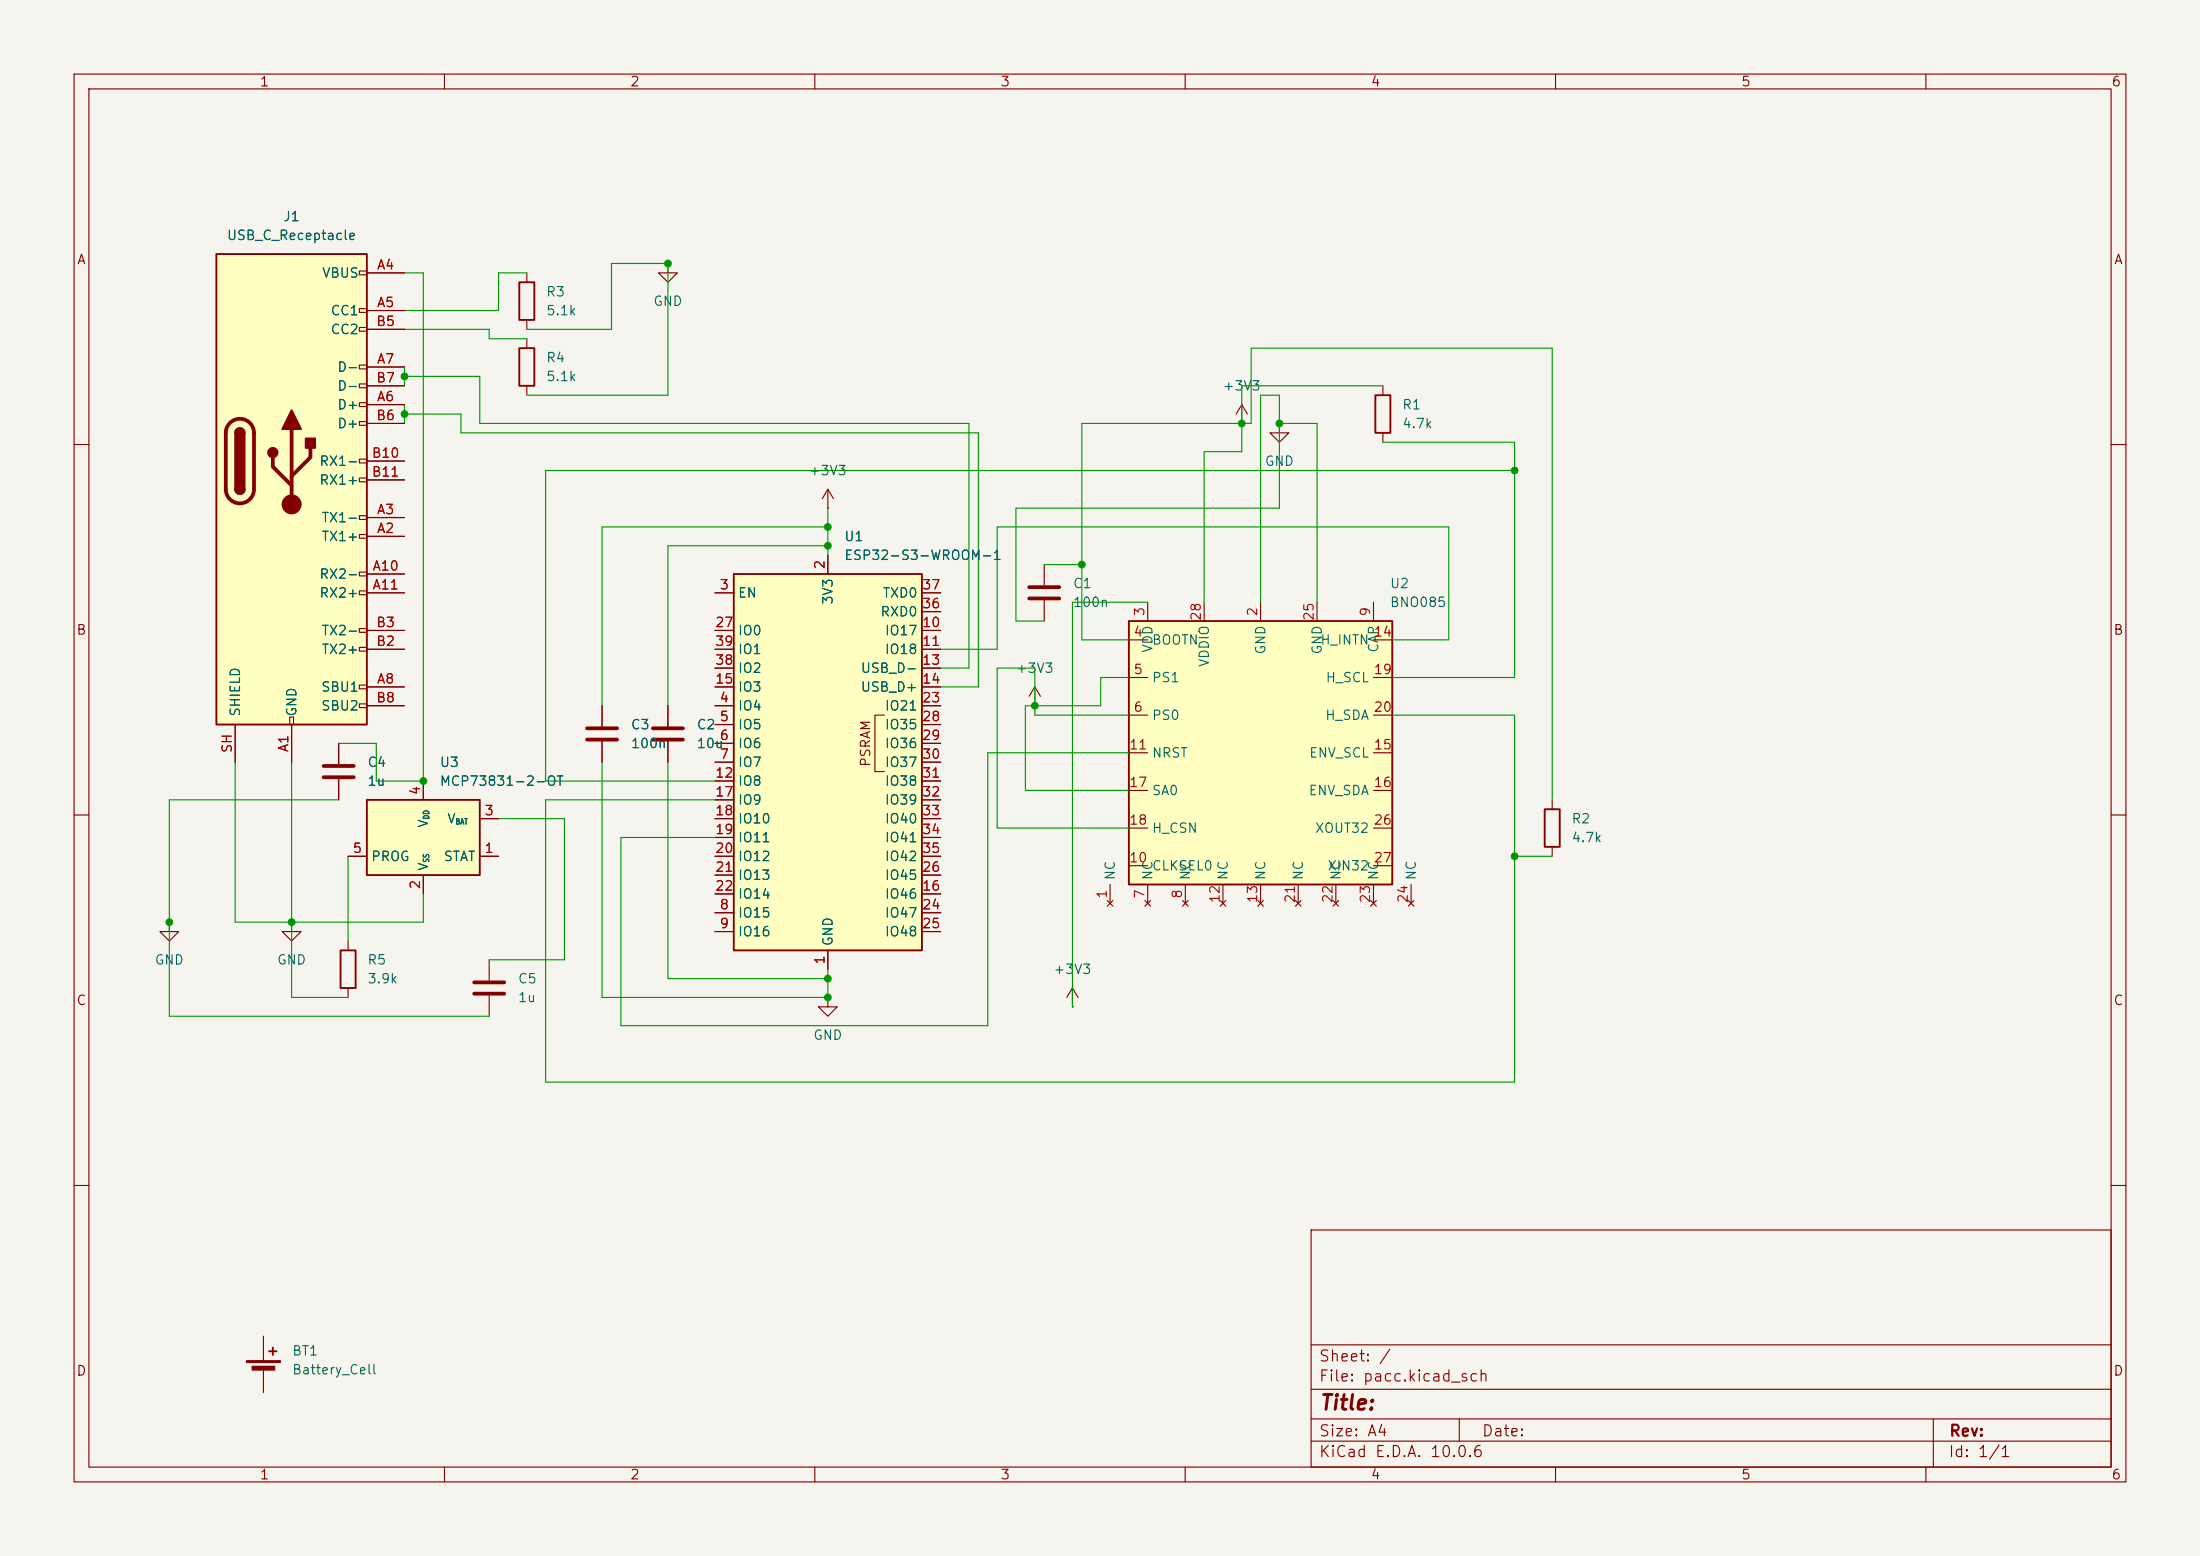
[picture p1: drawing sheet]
<svg xmlns="http://www.w3.org/2000/svg" width="297mm" height="210mm" viewBox="0 0 297 210" stroke-linecap="round" stroke-linejoin="round" font-family="sans-serif">
<path d="M0 0h297v210h-297z" fill="#f5f4ef" stroke="#f5f4ef" stroke-width=".14"/>
<g fill="none" stroke="#840000" stroke-width=".15">
<path d="M10 10h277v190h-277zM12 12h273v186h-273zM60 10v2M110 10v2M160 10v2M210 10v2M260 10v2M10 60h2M285 60h2M10 110h2M285 110h2M66 129.5v2.8"/>
<path d="M66 134.4v2.8M10 160h2M177 166h108v32h-108zM285 160h2M60 198v2M110 198v2M160 198v2M177 194.5h108M177 191.5h108M177 187.5h108M177 181.5h108M197 191.5v3"/>
<path d="M210 198v2M260 198v2M261 191.5v6.5"/>
</g>
<path d="M64 132.6h4.1M64 134.1h4.1" fill="none" stroke="#840000" stroke-width=".51"/>
<path d="M152.4 83.8h35.6v35.6h-35.6z" fill="#ffffc2"/>
<path d="M152.4 83.8h35.6v35.6h-35.6zM46 128.3h2v5.1h-2zM36.3 182.4h1M36.8 181.9v1" fill="none" stroke="#840000" stroke-width=".25"/>
<g fill="none" stroke="#840000" stroke-width=".15">
<path d="M90.2 35.6v1.2h1.2l-1.2 1.3-1.3-1.3h1.3M90.2 35.6h.1M81.3 95.3v2.7M90.2 95.3v2.7M139.7 95.3h.1M139.7 92.7l-.8 1.3M139.7 92.7l.8 1.3M139.7 92.7v2.6M152.4 86.4h2.5M152.4 91.4h2.5M152.4 96.5h2.5M154.9 81.3v2.5"/>
<path d="M162.6 81.3v2.5M170.2 81.3v2.5M177.8 81.3v2.5M185.4 86.4h2.6M185.4 91.4h2.6M185.4 96.5h2.6M185.4 81.3v2.5M81.3 100.1v2.8M90.2 100.1v2.8M149.9 119.4v2.5M152.4 116.8h2.5M152.4 101.6h2.5"/>
<path d="M152.4 106.7h2.5M152.4 111.8h2.5M154.9 119.4v2.5M160 119.4v2.5M165.1 119.4v2.5M170.2 119.4v2.5M175.3 119.4v2.5M180.3 119.4v2.5M185.4 119.4v2.5M185.4 116.8h2.6M185.4 101.6h2.6M185.4 106.7h2.6"/>
<path d="M185.4 111.8h2.6M190.5 119.4v2.5M47 127v1.3M47 133.4v1.2M149.5 121.5l.7 .8M150.2 121.5l-.7 .8M154.6 121.5l.7 .8M155.3 121.5l-.7 .8M159.6 121.5l.8 .8M160.4 121.5l-.8 .8M164.7 121.5l.8 .8M165.5 121.5l-.8 .8"/>
<path d="M169.8 121.5l.8 .8M170.6 121.5l-.8 .8M174.9 121.5l.7 .8M175.6 121.5l-.7 .8M180 121.5l.7 .8M180.7 121.5l-.7 .8M185 121.5l.8 .8M185.8 121.5l-.8 .8M190.1 121.5l.8 .8M190.9 121.5l-.8 .8M35.6 180.3v3.3M35.6 184.7v3.3"/>
</g>
<g fill="#840000" stroke="#840000" stroke-width=".15">
<path d="M33.3 183.6h4.5v.3h-4.5z"/>
<path d="M34 184.4h3.1v.5h-3.1z"/>
</g>
<path d="M79.2 98.3h4.1M79.2 99.8h4.1M88.1 98.3h4.1M88.1 99.8h4.1" fill="none" stroke="#840000" stroke-width=".51"/>
<path d="M29.2 34.3h20.3v63.5h-20.3z" fill="#ffffc2"/>
<g fill="none" stroke="#840000" stroke-width=".15">
<path d="M48.5 36.6h1v.5h-1zM49.5 36.8h5.1M71.1 36.8v1.3M48.5 41.7h1v.5h-1zM48.5 44.2h1v.5h-1zM48.5 49.3h1v.5h-1zM48.5 51.8h1v.5h-1zM48.5 54.4h1v.5h-1zM48.5 56.9h1v.5h-1zM49.5 41.9h5.1M49.5 54.6h5.1M49.5 49.5h5.1"/>
<path d="M49.5 44.5h5.1M49.5 57.2h5.1M49.5 52.1h5.1M71.1 43.2v1.3M71.1 45.7v1.3M71.1 52.1v1.2M48.5 62h1v.5h-1zM48.5 64.5h1v.5h-1zM48.5 69.6h1v.5h-1zM48.5 72.1h1v.5h-1zM48.5 77.2h1v.5h-1zM48.5 79.8h1v.5h-1z"/>
<path d="M49.5 72.4h5.1M49.5 69.9h5.1M49.5 77.5h5.1M49.5 62.2h5.1M49.5 64.8h5.1M111.8 68.6h.1M111.8 66l-.8 1.3M111.8 66l.7 1.3M111.8 66v2.6M141 76.2v2.8M31.7 97.8v5.1M39.1 96.8h.5v1h-.5z"/>
<path d="M39.4 97.8v5.1M48.5 84.8h1v.5h-1zM48.5 87.4h1v.5h-1zM48.5 92.5h1v.5h-1zM48.5 95h1v.5h-1zM49.5 92.7h5.1M49.5 80h5.1M49.5 87.6h5.1M49.5 85.1h5.1M49.5 95.3h5.1M141 81v2.8"/>
</g>
<path d="M29.2 34.3h20.3v63.5h-20.3zM70.1 38.1h2v5.1h-2zM31.7 58.4a.64 .64 0 0 1 .7-.6 .64 .64 0 0 1 .6 .6M70.1 47h2v5.1h-2zM31.7 66a.64 .64 0 0 0 .7 .7 .64 .64 0 0 0 .6-.7" fill="none" stroke="#840000" stroke-width=".25"/>
<path d="M31 57.1a1.9 1.9 0 0 1 2.1-.4 1.9 1.9 0 0 1 1.2 1.7v7.6a1.91 1.91 0 0 1-1.9 1.9 1.91 1.91 0 0 1-1.9-1.9v-7.6a1.9 1.9 0 0 1 .5-1.3zM39.4 57.9v10.2M36.8 61.7v1.3l2.6 2.5M41.9 60.5v1.2l-2.5 2.6M138.9 79.2h4.1M138.9 80.8h4.1" fill="none" stroke="#840000" stroke-width=".51"/>
<g fill="#840000" stroke="#840000" stroke-width=".25">
<path d="M31.7 58.4h1.3v7.6h-1.3z"/>
<path d="M31.9 58a.64 .64 0 0 1 .7-.2 .64 .64 0 0 1 .4 .6h-1.3z"/>
<path d="M31.7 66h1.3a.64 .64 0 0 1-.6 .7 .64 .64 0 0 1-.7-.7z"/>
<path d="M39.4 55.4l1.2 2.5h-2.5z"/>
<path d="M41.3 59.2h1.2v1.3h-1.2z"/>
<circle cx="36.8" cy="61.1" r=".63"/>
</g>
<circle cx="39.4" cy="68.1" r="1.27" fill="#840000" stroke="#840000" stroke-width=".15"/>
<path d="M99.1 77.5h25.4v50.8h-25.4z" fill="#ffffc2"/>
<path d="M99.1 77.5h25.4v50.8h-25.4zM208.5 109.2h2.1v5.1h-2.1z" fill="none" stroke="#840000" stroke-width=".25"/>
<g fill="none" stroke="#840000" stroke-width=".15">
<path d="M111.8 74.9v2.6M96.5 80h2.6M96.5 95.3h2.6M96.5 97.8h2.6M96.5 85.1h2.6M96.5 87.6h2.6M96.5 90.2h2.6M96.5 92.7h2.6M119.4 96.5h-1.3v7.6h1.3M124.5 80h2.5M124.5 95.3h2.5M124.5 97.8h2.5"/>
<path d="M124.5 85.1h2.5M124.5 87.6h2.5M124.5 90.2h2.5M124.5 92.7h2.5M124.5 82.6h2.5M45.7 100.3v2.8M45.7 105.2v2.8M96.5 100.3h2.6M96.5 102.9h2.6M96.5 105.4h2.6M96.5 108h2.6M96.5 110.5h2.6"/>
<path d="M96.5 113h2.6M96.5 115.6h2.6M96.5 118.1h2.6M124.5 100.3h2.5M124.5 102.9h2.5M124.5 105.4h2.5M124.5 108h2.5M124.5 110.5h2.5M124.5 113h2.5M124.5 115.6h2.5M124.5 118.1h2.5M209.5 108v1.2"/>
<path d="M209.5 114.3v1.3M96.5 123.2h2.6M96.5 125.7h2.6M96.5 120.7h2.6M111.8 128.3v2.5M124.5 123.2h2.5M124.5 125.7h2.5M124.5 120.7h2.5M144.8 135.9h.1M144.8 133.4l-.8 1.2M144.8 133.4l.7 1.2M144.8 133.4v2.5"/>
</g>
<path d="M43.7 103.4h4.1M43.7 104.9h4.1" fill="none" stroke="#840000" stroke-width=".51"/>
<path d="M49.5 108h15.3v10.1h-15.3z" fill="#ffffc2"/>
<path d="M185.7 53.3h2v5.1h-2zM49.5 108h15.3v10.1h-15.3z" fill="none" stroke="#840000" stroke-width=".25"/>
<g fill="none" stroke="#840000" stroke-width=".15">
<path d="M49.5 36.8h5.1M49.5 41.9h5.1M49.5 54.6h5.1M49.5 49.5h5.1M49.5 44.5h5.1M49.5 57.2h5.1M49.5 52.1h5.1M167.6 57.2h.1M167.6 54.6l-.7 1.3M167.6 54.6l.8 1.3M167.6 54.6v2.6M172.7 57.2v1.2h1.3l-1.3 1.3-1.3-1.3h1.3"/>
<path d="M172.7 57.2h.1M186.7 52.1v1.2M186.7 58.4v1.3M49.5 72.4h5.1M49.5 69.9h5.1M49.5 77.5h5.1M49.5 62.2h5.1M49.5 64.8h5.1M111.8 74.9v2.6M31.7 97.8v5.1M39.4 97.8v5.1M49.5 80h5.1"/>
<path d="M49.5 95.3h5.1M49.5 85.1h5.1M49.5 87.6h5.1M49.5 92.7h5.1M81.3 95.3v2.7M90.2 95.3v2.7M96.5 80h2.6M96.5 95.3h2.6M96.5 97.8h2.6M96.5 85.1h2.6M96.5 87.6h2.6M96.5 90.2h2.6"/>
<path d="M96.5 92.7h2.6M124.5 80h2.5M124.5 95.3h2.5M124.5 97.8h2.5M124.5 85.1h2.5M124.5 87.6h2.5M124.5 90.2h2.5M124.5 92.7h2.5M124.5 82.6h2.5M45.7 100.3v2.8M45.7 105.2v2.8M47 115.6h2.5"/>
<path d="M57.1 105.4v2.6M57.1 118.1v2.6M64.8 115.6h2.5M64.8 110.5h2.5M81.3 100.1v2.8M90.2 100.1v2.8M96.5 115.6h2.6M96.5 110.5h2.6M96.5 100.3h2.6M96.5 102.9h2.6M96.5 105.4h2.6M96.5 108h2.6"/>
<path d="M96.5 113h2.6M96.5 118.1h2.6M124.5 115.6h2.5M124.5 110.5h2.5M124.5 100.3h2.5M124.5 102.9h2.5M124.5 105.4h2.5M124.5 108h2.5M124.5 113h2.5M124.5 118.1h2.5M22.9 124.5v1.2h1.2l-1.2 1.3-1.3-1.3h1.3M22.9 124.5h.1"/>
<path d="M39.4 124.5v1.2h1.2l-1.2 1.3-1.3-1.3h1.3M39.4 124.5h.1M96.5 123.2h2.6M96.5 125.7h2.6M96.5 120.7h2.6M111.8 134.6v1.3h1.2l-1.2 1.3-1.3-1.3h1.3M111.8 134.6h.1M111.8 128.3v2.5M124.5 123.2h2.5M124.5 125.7h2.5M124.5 120.7h2.5"/>
</g>
<g fill="none" stroke="#009600" stroke-width=".15">
<path d="M54.6 36.8h2.5v68.6h-6.3v-5.1h-5.1M71.1 36.8h-3.8v5.1h-12.7M54.6 50.8h10.2v6.4h66v33h-3.8M54.6 55.9h7.6v2.5h69.9v34.3h-5.1M54.6 44.5h11.4v1.2h5.1M54.6 49.5v2.6M54.6 54.6v2.6M71.1 44.5h11.4v-8.9h7.7v17.7h-19.1M172.7 57.2h5.1v24.1M186.7 59.7h17.8v31.7h-16.5M186.7 52.1h-19.1v8.9h-5v20.3M111.8 68.6v6.3"/>
<path d="M111.8 73.7h-21.6v21.6M111.8 71.1h-30.5v24.2M141 76.2h5M204.5 63.5h-130.8v41.9h22.8M152.4 86.4h-6.4v-29.2h22.9v-10.2h40.6v61M152.4 91.4h-3.8v3.9h-10.2v11.4h14M152.4 96.5h-12.7v-6.3h-5.1v21.6h17.8M154.9 81.3h-10.1v54.6M170.2 81.3v-28h2.5v15.3h-35.5v15.2h3.8M188 96.5h16.5v49.6h-130.8v-38.1h22.8M188 86.4h7.6v-15.3h-61v16.5h-7.6M31.7 102.9v21.6h25.4v-3.8"/>
<path d="M39.4 102.9v31.7h7.6M45.7 108h-22.8v29.2h43.1M47 115.6v11.4M67.3 110.5h8.9v19h-10.2M81.3 102.9v31.7h30.5v-3.8M90.2 102.9v29.2h21.6M152.4 101.6h-19.1v36.8h-49.5v-25.4h12.7M204.5 115.6h5"/>
</g>
<g fill="#009600" stroke="#009600" stroke-width=".14">
<circle cx="22.9" cy="124.5" r=".46"/>
<circle cx="39.4" cy="124.5" r=".46"/>
<circle cx="111.8" cy="73.7" r=".46"/>
<circle cx="111.8" cy="132.1" r=".46"/>
<circle cx="57.1" cy="105.4" r=".46"/>
<circle cx="111.8" cy="134.6" r=".46"/>
<circle cx="204.5" cy="63.5" r=".46"/>
<circle cx="172.7" cy="57.2" r=".46"/>
<circle cx="167.6" cy="57.2" r=".46"/>
<circle cx="204.5" cy="115.6" r=".46"/>
<circle cx="111.8" cy="71.1" r=".46"/>
<circle cx="54.6" cy="50.8" r=".46"/>
<circle cx="54.6" cy="55.9" r=".46"/>
<circle cx="90.2" cy="35.6" r=".46"/>
<circle cx="139.7" cy="95.3" r=".46"/>
<circle cx="146" cy="76.2" r=".46"/>
</g>
<text font-size="2" fill="#840000" x="178" y="190.8">Title:</text>
<g font-size="1.5" fill="#840000">
<text x="178" y="184.1">Sheet: /</text>
<text x="178" y="186.8">File: pacc.kicad_sch</text>
<text x="178" y="197">KiCad E.D.A. 10.0.6</text>
<text x="178" y="194.2">Size: A4</text>
<text x="200" y="194.2">Date:</text>
<text x="263" y="197">Id: 1/1</text>
<text x="263" y="194.2">Rev:</text>
</g>
<g font-size="1.3" fill="#840000">
<text x="35" y="12">1</text>
<text x="85" y="12">2</text>
<text x="135" y="12">3</text>
<text x="185" y="12">4</text>
<text x="235" y="12">5</text>
<text x="285" y="12">6</text>
<text x="10.3" y="36">A</text>
<text x="285.3" y="36">A</text>
<text x="10.2" y="86">B</text>
<text x="285.2" y="86">B</text>
<text x="117.8" y="103.6" transform="rotate(-90 117.8 103.6)">PSRAM</text>
<text x="10.2" y="136">C</text>
<text x="285.2" y="136">C</text>
<text x="10.2" y="186">D</text>
<text x="285.2" y="186">D</text>
<text x="35" y="200">1</text>
<text x="85" y="200">2</text>
<text x="135" y="200">3</text>
<text x="185" y="200">4</text>
<text x="235" y="200">5</text>
<text x="285" y="200">6</text>
</g>
<g font-size="1.3" fill="#006464">
<text x="30.5" y="32.7">USB_C_Receptacle</text>
<text x="38.2" y="30.2">J1</text>
<text x="43.4" y="37.8">VBUS</text>
<text x="73.6" y="40.3">R3</text>
<text x="88.1" y="41.6">GND</text>
<text x="44.5" y="42.9">CC1</text>
<text x="44.5" y="45.4">CC2</text>
<text x="73.6" y="42.9">5.1k</text>
<text x="45.4" y="50.5">D-</text>
<text x="45.4" y="53">D-</text>
<text x="73.6" y="49.2">R4</text>
<text x="73.6" y="51.8">5.1k</text>
<text x="165" y="53">+3V3</text>
<text x="45.4" y="55.6">D+</text>
<text x="45.4" y="58.1">D+</text>
<text x="189.2" y="55.6">R1</text>
<text x="189.2" y="58.1">4.7k</text>
<text x="43" y="63.2">RX1-</text>
<text x="43" y="65.7">RX1+</text>
<text x="109.1" y="64.5">+3V3</text>
<text x="170.7" y="63.2">GND</text>
<text x="43.3" y="70.8">TX1-</text>
<text x="43.3" y="73.4">TX1+</text>
<text x="113.9" y="73.4">U1</text>
<text x="113.9" y="75.9">ESP32-S3-WROOM-1</text>
<text x="43" y="78.4">RX2-</text>
<text x="43" y="81">RX2+</text>
<text x="99.5" y="81">EN</text>
<text x="112.7" y="81.7" transform="rotate(-90 112.7 81.7)">3V3</text>
<text x="118.8" y="83.5">RXD0</text>
<text x="119.1" y="81">TXD0</text>
<text x="144.8" y="79.7">C1</text>
<text x="144.8" y="82.2">100n</text>
<text x="187.5" y="79.7">U2</text>
<text x="187.5" y="82.2">BNO085</text>
<text x="43.3" y="88.6">TX2+</text>
<text x="43.3" y="86.1">TX2-</text>
<text x="99.5" y="86.1">IO0</text>
<text x="99.5" y="88.6">IO1</text>
<text x="119.4" y="86.1">IO17</text>
<text x="119.4" y="88.6">IO18</text>
<text x="155.4" y="87.3">BOOTN</text>
<text x="155.9" y="88.2" transform="rotate(-90 155.9 88.2)">VDD</text>
<text x="171.1" y="88.4" transform="rotate(-90 171.1 88.4)">GND</text>
<text x="178.2" y="87.3">H_INTN</text>
<text x="178.8" y="88.4" transform="rotate(-90 178.8 88.4)">GND</text>
<text x="186.4" y="88.2" transform="rotate(-90 186.4 88.2)">CAP</text>
<text x="43.3" y="93.7">SBU1</text>
<text x="99.5" y="93.7">IO3</text>
<text x="99.5" y="91.1">IO2</text>
<text x="116.1" y="91.1">USB_D-</text>
<text x="116.1" y="93.7">USB_D+</text>
<text x="137" y="91.1">+3V3</text>
<text x="155.4" y="92.4">PS1</text>
<text x="163.5" y="90.1" transform="rotate(-90 163.5 90.1)">VDDIO</text>
<text x="178.9" y="92.4">H_SCL</text>
<text x="32.7" y="96.8" transform="rotate(-90 32.7 96.8)">SHIELD</text>
<text x="40.3" y="96.8" transform="rotate(-90 40.3 96.8)">GND</text>
<text x="43.3" y="96.2">SBU2</text>
<text x="85.1" y="98.8">C3</text>
<text x="85.1" y="101.3">100n</text>
<text x="94" y="98.8">C2</text>
<text x="94" y="101.3">10u</text>
<text x="99.5" y="96.2">IO4</text>
<text x="99.5" y="98.8">IO5</text>
<text x="99.5" y="101.3">IO6</text>
<text x="119.4" y="96.2">IO21</text>
<text x="119.4" y="98.8">IO35</text>
<text x="119.4" y="101.3">IO36</text>
<text x="155.4" y="97.5">PS0</text>
<text x="178.8" y="97.5">H_SDA</text>
<text x="49.5" y="103.8">C4</text>
<text x="49.5" y="106.4">1u</text>
<text x="59.3" y="103.8">U3</text>
<text x="59.3" y="106.4">MCP73831-2-OT</text>
<text x="99.5" y="103.8">IO7</text>
<text x="99.5" y="106.4">IO8</text>
<text x="119.4" y="103.8">IO37</text>
<text x="119.4" y="106.4">IO38</text>
<text x="155.4" y="102.6">NRST</text>
<text x="155.4" y="107.6">SA0</text>
<text x="176.6" y="107.6">ENV_SDA</text>
<text x="176.6" y="102.6">ENV_SCL</text>
<text x="58.1" y="111.8" transform="rotate(-90 58.1 111.8)">V</text>
<text x="60.3" y="111.5">V</text>
<text x="99.5" y="108.9">IO9</text>
<text x="99.5" y="111.5">IO10</text>
<text x="99.5" y="114">IO11</text>
<text x="119.4" y="108.9">IO39</text>
<text x="119.4" y="111.5">IO40</text>
<text x="119.4" y="114">IO41</text>
<text x="155.4" y="112.7">H_CSN</text>
<text x="177.4" y="112.7">XOUT32</text>
<text x="212.1" y="111.5">R2</text>
<text x="212.1" y="114">4.7k</text>
<text x="50" y="116.5">PROG</text>
<text x="58.1" y="117.6" transform="rotate(-90 58.1 117.6)">V</text>
<text x="59.8" y="116.5">STAT</text>
<text x="99.5" y="116.5">IO12</text>
<text x="99.5" y="119.1">IO13</text>
<text x="119.4" y="119.1">IO45</text>
<text x="119.4" y="116.5">IO42</text>
<text x="150.8" y="118.9" transform="rotate(-90 150.8 118.9)">NC</text>
<text x="155.4" y="117.8">CLKSEL0</text>
<text x="155.9" y="118.9" transform="rotate(-90 155.9 118.9)">NC</text>
<text x="161" y="118.9" transform="rotate(-90 161 118.9)">NC</text>
<text x="166.1" y="118.9" transform="rotate(-90 166.1 118.9)">NC</text>
<text x="171.1" y="118.9" transform="rotate(-90 171.1 118.9)">NC</text>
<text x="176.2" y="118.9" transform="rotate(-90 176.2 118.9)">NC</text>
<text x="179.1" y="117.8">XIN32</text>
<text x="181.3" y="118.9" transform="rotate(-90 181.3 118.9)">NC</text>
<text x="186.4" y="118.9" transform="rotate(-90 186.4 118.9)">NC</text>
<text x="191.5" y="118.9" transform="rotate(-90 191.5 118.9)">NC</text>
<text x="99.5" y="124.2">IO15</text>
<text x="99.5" y="121.6">IO14</text>
<text x="119.4" y="121.6">IO46</text>
<text x="119.4" y="124.2">IO47</text>
<text x="20.8" y="130.5">GND</text>
<text x="37.3" y="130.5">GND</text>
<text x="49.5" y="130.5">R5</text>
<text x="99.5" y="126.7">IO16</text>
<text x="112.7" y="127.8" transform="rotate(-90 112.7 127.8)">GND</text>
<text x="119.4" y="126.7">IO48</text>
<text x="142.1" y="131.8">+3V3</text>
<text x="49.5" y="133">3.9k</text>
<text x="69.8" y="133">C5</text>
<text x="69.8" y="135.6">1u</text>
<text x="109.7" y="140.7">GND</text>
<text x="39.4" y="183.3">BT1</text>
<text x="39.4" y="185.8">Battery_Cell</text>
</g>
<g font-size="1.3" fill="#a90000">
<text x="50.8" y="36.7">A4</text>
<text x="50.8" y="41.8">A5</text>
<text x="50.7" y="44.3">B5</text>
<text x="50.7" y="51.9">B7</text>
<text x="50.8" y="49.4">A7</text>
<text x="50.7" y="57">B6</text>
<text x="50.8" y="54.5">A6</text>
<text x="50.1" y="62.1">B10</text>
<text x="50.1" y="64.6">B11</text>
<text x="50.8" y="69.7">A3</text>
<text x="50.2" y="77.3">A10</text>
<text x="50.8" y="72.3">A2</text>
<text x="111.6" y="76.9" transform="rotate(-90 111.6 76.9)">2</text>
<text x="50.2" y="79.9">A11</text>
<text x="97.1" y="79.9">3</text>
<text x="124.4" y="82.4">36</text>
<text x="124.4" y="79.9">37</text>
<text x="154.8" y="83.3" transform="rotate(-90 154.8 83.3)">3</text>
<text x="162.4" y="83.9" transform="rotate(-90 162.4 83.9)">28</text>
<text x="170" y="83.3" transform="rotate(-90 170 83.3)">2</text>
<text x="177.7" y="83.9" transform="rotate(-90 177.7 83.9)">25</text>
<text x="185.3" y="83.3" transform="rotate(-90 185.3 83.3)">9</text>
<text x="50.7" y="87.5">B2</text>
<text x="50.7" y="85">B3</text>
<text x="96.5" y="85">27</text>
<text x="96.5" y="87.5">39</text>
<text x="124.4" y="85">10</text>
<text x="124.4" y="87.5">11</text>
<text x="152.9" y="86.2">4</text>
<text x="185.4" y="86.2">14</text>
<text x="50.7" y="95.1">B8</text>
<text x="50.8" y="92.6">A8</text>
<text x="96.5" y="92.6">15</text>
<text x="96.5" y="90">38</text>
<text x="97.1" y="95.1">4</text>
<text x="124.4" y="90">13</text>
<text x="124.4" y="92.6">14</text>
<text x="124.4" y="95.1">23</text>
<text x="152.9" y="91.3">5</text>
<text x="185.4" y="91.3">19</text>
<text x="31.6" y="101.7" transform="rotate(-90 31.6 101.7)">SH</text>
<text x="39.2" y="101.6" transform="rotate(-90 39.2 101.6)">A1</text>
<text x="97.1" y="97.7">5</text>
<text x="97.1" y="100.2">6</text>
<text x="124.4" y="97.7">28</text>
<text x="124.4" y="100.2">29</text>
<text x="152.3" y="101.5">11</text>
<text x="152.9" y="96.4">6</text>
<text x="185.4" y="101.5">15</text>
<text x="185.4" y="96.4">20</text>
<text x="57" y="107.4" transform="rotate(-90 57 107.4)">4</text>
<text x="96.5" y="105.3">12</text>
<text x="96.5" y="107.8">17</text>
<text x="97.1" y="102.7">7</text>
<text x="124.4" y="102.7">30</text>
<text x="124.4" y="105.3">31</text>
<text x="124.4" y="107.8">32</text>
<text x="152.3" y="106.5">17</text>
<text x="185.4" y="106.5">16</text>
<text x="65.3" y="110.4">3</text>
<text x="96.5" y="110.4">18</text>
<text x="96.5" y="112.9">19</text>
<text x="124.4" y="110.4">33</text>
<text x="124.4" y="112.9">34</text>
<text x="152.3" y="111.6">18</text>
<text x="185.4" y="111.6">26</text>
<text x="47.5" y="115.4">5</text>
<text x="65.3" y="115.4">1</text>
<text x="96.5" y="115.4">20</text>
<text x="96.5" y="118">21</text>
<text x="124.4" y="118">26</text>
<text x="124.4" y="115.4">35</text>
<text x="152.3" y="116.7">10</text>
<text x="185.4" y="116.7">27</text>
<text x="57" y="120.1" transform="rotate(-90 57 120.1)">2</text>
<text x="96.5" y="120.5">22</text>
<text x="97.1" y="123.1">8</text>
<text x="97.1" y="125.6">9</text>
<text x="124.4" y="120.5">16</text>
<text x="124.4" y="123.1">24</text>
<text x="124.4" y="125.6">25</text>
<text x="149.7" y="121.4" transform="rotate(-90 149.7 121.4)">1</text>
<text x="154.8" y="121.4" transform="rotate(-90 154.8 121.4)">7</text>
<text x="159.9" y="121.4" transform="rotate(-90 159.9 121.4)">8</text>
<text x="165" y="122" transform="rotate(-90 165 122)">12</text>
<text x="170" y="122" transform="rotate(-90 170 122)">13</text>
<text x="175.1" y="122" transform="rotate(-90 175.1 122)">21</text>
<text x="180.2" y="122" transform="rotate(-90 180.2 122)">22</text>
<text x="185.3" y="122" transform="rotate(-90 185.3 122)">23</text>
<text x="190.4" y="122" transform="rotate(-90 190.4 122)">24</text>
<text x="111.6" y="130.3" transform="rotate(-90 111.6 130.3)">1</text>
</g>
<g font-size=".8" fill="#006464">
<text x="58.1" y="110.7" transform="rotate(-90 58.1 110.7)">DD</text>
<text x="61.4" y="111.5">BAT</text>
<text x="58.1" y="116.5" transform="rotate(-90 58.1 116.5)">SS</text>
</g>
</svg>
